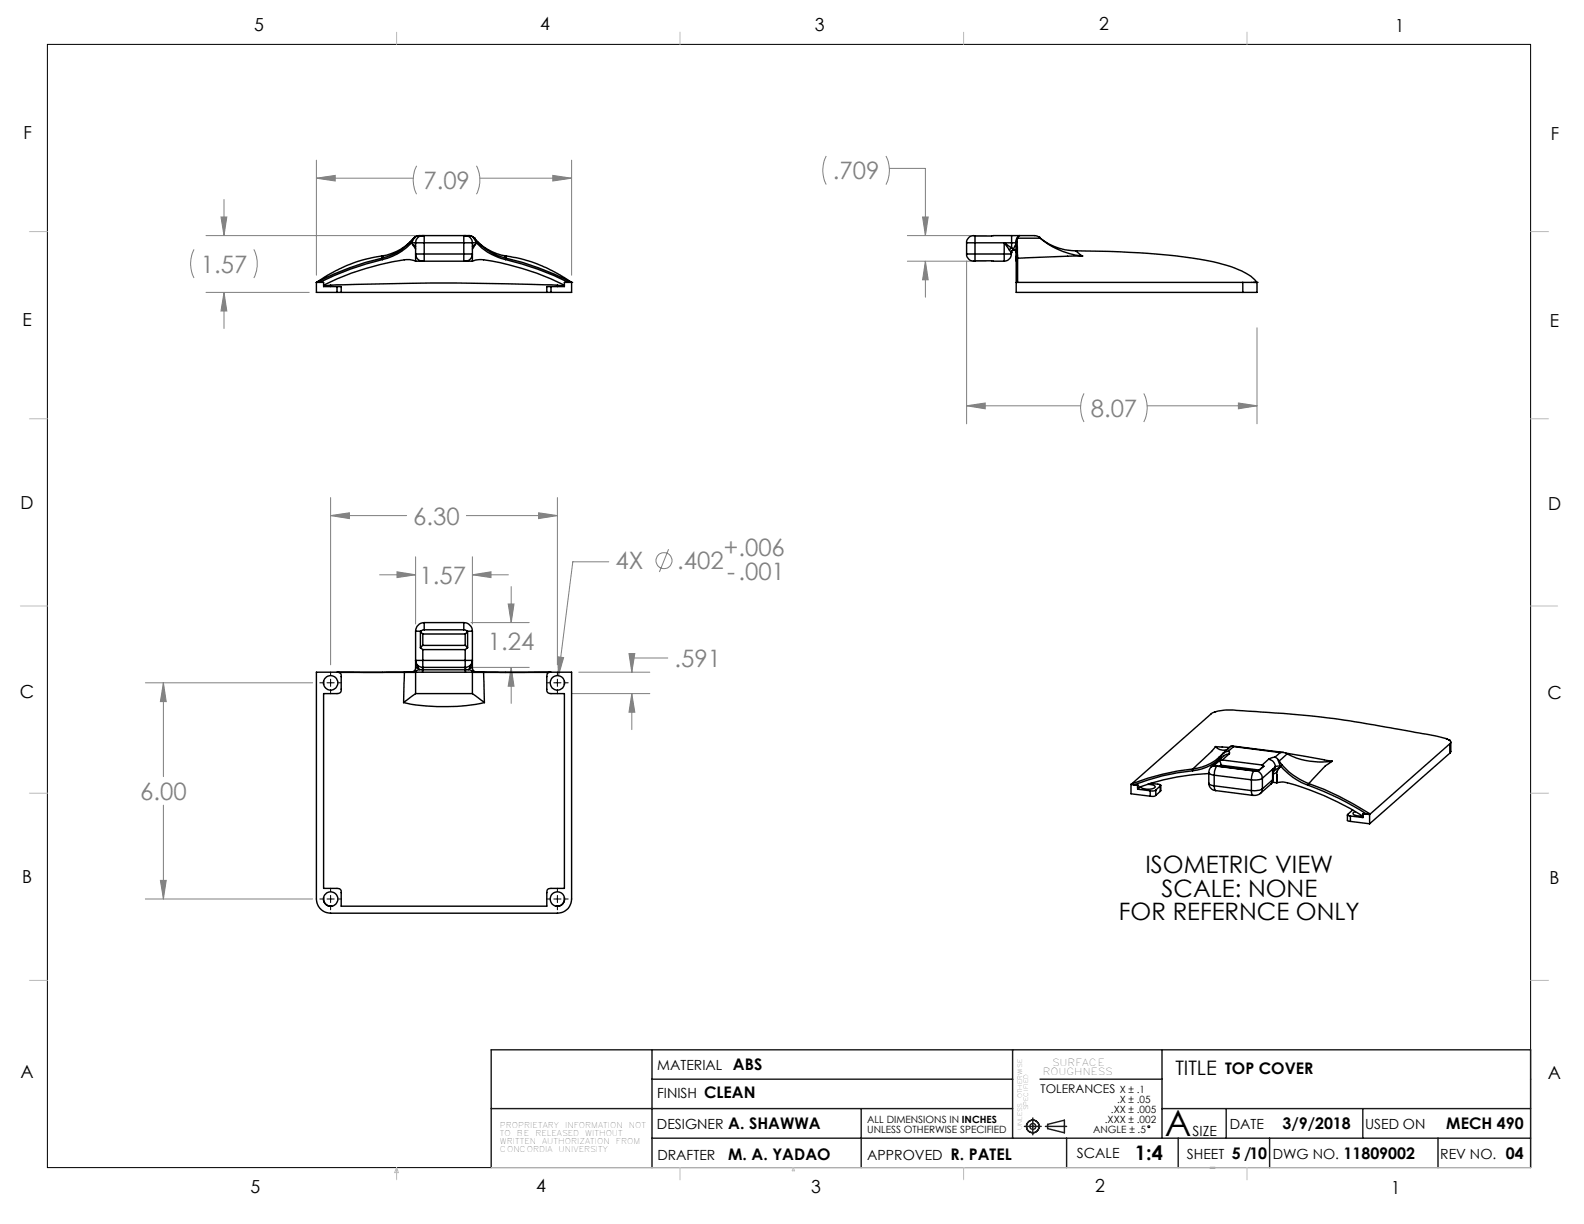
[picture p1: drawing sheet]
<svg xmlns="http://www.w3.org/2000/svg" width="279mm" height="216mm" viewBox="0 0 279 216" stroke-linecap="round" stroke-linejoin="round" font-family="sans-serif">
<g fill="none" stroke="#808080" stroke-width=".18">
<path d="M39 38.3h1l-.5 3.3zM39.5 35.2v6.4M55.8 31.4l3.3-.5v1zM55.8 28.3v20.2M55.8 31.4h17.1M73.5 29.2a5.5 5.5 0 0 0 0 5.1M84 29.2a5.5 5.5 0 0 1 0 5.1M84.6 31.4h16.2M97.5 30.9l3.3 .5-3.3 .5zM100.8 28.3v20.2M145.7 27.5a5.6 5.6 0 0 0 0 5.1M156.3 27.5a5.6 5.6 0 0 1 0 5.1"/>
<path d="M156.9 29.7h6.3v11.9M162.7 38.3h1l-.5 3.3zM34.2 44a5.6 5.6 0 0 0 0 5M36.3 41.6h37.3M36.3 51.6h18.2M39.5 51.6l.5 3.3h-1zM39.5 51.6v6.3M44.8 44a5.6 5.6 0 0 1 0 5M160.1 41.6h13.9M160.1 46.1h13.9M163.2 46.1l.5 3.3h-1zM163.2 46.1v6.3"/>
<path d="M170.5 46.1v28.7M221.7 57.8v17M170.5 71.6l3.3-.5v1zM170.5 71.6h20.1M191.2 69.4a5.6 5.6 0 0 0 0 5M201.8 69.4a5.6 5.6 0 0 1 0 5M202.4 71.6h19.3M218.4 71.1l3.3 .5-3.3 .5zM58.3 90.9l3.3-.4v1zM58.3 87.8v29.5M58.3 90.9h13.4M73.3 98.2v11.9"/>
<path d="M82.3 90.9h16M83.3 98.2v11.9M95 90.5l3.3 .4-3.3 .6zM98.3 87.8v29.5M107.4 99.1h-6.4l-2.5 20.1M117.9 96.9l-1.6 4M67 101.4h6.3M70 100.9l3.3 .5-3.3 .5zM83.1 109.8h10.2M83.3 101.4l3.3-.5v1zM83.3 101.4h6.4M83.3 117.7h10"/>
<path d="M89.6 106.5h1.1l-.5 3.3zM90.2 117.7l.5 3.3h-1.1zM90.2 103.5v6.3M90.2 117.7v6.4M98.4 115.9l1 .1-.9 3.2zM102.1 118.6h12.5M110.9 115.3h1.1l-.6 3.3zM117.8 116.1h-6.4v2.5M25.6 120.4h29.5M28.8 120.4l.5 3.4h-1zM28.8 120.4v16.6M100.8 122.3h13.8"/>
<path d="M111.4 122.3l.6 3.3h-1.1zM111.4 122.3v6.4M25.6 158.6h29.5M28.3 155.3h1l-.5 3.3zM28.8 142v16.6"/>
<circle cx="117.1" cy="98.9" r="1.41"/>
</g>
<g fill="none" stroke="#000" stroke-width=".18">
<path d="M8.4 7.8h261.6v198.2h-261.6zM58.3 118.5v.7M58.3 119.8v1.3M98.3 118.5v.7M98.3 119.8v1.3M56.4 120.4h.6M57.7 120.4h1.2M58.3 121.7v.7M59.6 120.4h.6M96.4 120.4h.6M97.7 120.4h1.3M98.3 121.7v.7"/>
<path d="M99.6 120.4h.6M56.4 158.6h.6M57.7 158.6h1.2M58.3 156.7v.6M58.3 157.9v1.3M58.3 159.8v.7M59.6 158.6h.6M96.4 158.6h.6M97.7 158.6h1.3M98.3 156.7v.6M98.3 157.9v1.3M98.3 159.8v.7"/>
<path d="M99.6 158.6h.6"/>
<circle cx="202.6" cy="198.7" r=".17"/>
</g>
<g fill="none" stroke="#191924" stroke-width=".25">
<path d="M86.6 195.5h92M115 185.2v20.8M115 190.4h63.6M151.9 195.5v10.5M178.6 185.2v15.6M180.7 198.7h3M182.2 197.2v3M183.4 190.4h21.6M184.4 198.7h3.7M184.8 198.3l2.9-.7v2.2l-2.9-.7zM205 185.2v15.6M205 195.5h65"/>
<path d="M216.3 195.5v5.3M240.4 195.5v5.3M86.6 206v-20.8h183.4v20.8M115 200.8h155M188.1 200.8v5.2M207.8 200.8v5.2M213.4 206h.9M223.9 200.8v5.2M253.6 200.8v5.2"/>
<circle cx="182.2" cy="198.7" r="1.11"/>
<circle cx="182.2" cy="198.7" r=".51"/>
</g>
<g fill="none" stroke="#c0c0c0" stroke-width=".18">
<path d="M70 5.7v2.1M119.9 5.7v2.1M170 5.7v2.1M220 5.7v2.1M5.2 40.9h3.2M270 40.9h3.2M5.2 73.9h3.2M270 73.9h3.2M3.6 106.9h4.8M270 106.9h4.7M5.2 139.9h3.2M270 139.9h3.2"/>
<path d="M5.2 172.9h3.2M270 172.9h3.2M70 206v2.1M70 206l.3 .8h-.7zM86.6 206h183.4M119.9 206v2.1M139.9 206l.3 .5h-.5zM170 206v2.1M220 206v2.1"/>
</g>
<path d="M58.3 90.9l3.3-.4v1zM95 90.5l3.3 .4-3.3 .6zM28.8 120.4l.5 3.4h-1zM28.3 155.3h1l-.5 3.3zM70 100.9l3.3 .5-3.3 .5zM83.3 101.4l3.3-.5v1zM89.6 106.5h1.1l-.5 3.3zM90.2 117.7l.5 3.3h-1.1zM110.9 115.3h1.1l-.6 3.3zM111.4 122.3l.6 3.3h-1.1zM98.4 115.9l.1 3.3 .9-3.2zM39 38.3h1l-.5 3.3zM39.5 51.6l.5 3.3h-1zM55.8 31.4l3.3-.5v1zM97.5 30.9l3.3 .5-3.3 .5zM170.5 71.6l3.3-.5v1zM218.4 71.1l3.3 .5-3.3 .5zM162.7 38.3h1l-.5 3.3zM163.2 46.1l.5 3.3h-1z" fill="#808080"/>
<g fill="none" stroke="#000" stroke-width=".25">
<path d="M55.8 49.8h.1M55.8 49.8v1.8h3.6M55.8 49.8h1.3v.8h2.3M57.1 50.3l.4 .1 .8-.1M58.3 50.3h.6a511.5 511.5 0 0 1 37.2-.1l2.2 .1M58.3 50.3v.3M59.4 51.6h.8M59.4 50.6h.8v1M59.4 50.6v1M60.2 51.6h36.2M67.4 45.5l.1 .3M67.4 45.5a46.6 46.6 0 0 0-11.5 4.3h-.1"/>
<path d="M67.5 45.8a50.3 50.3 0 0 0-11.1 4M67.6 45.1a26.6 26.6 0 0 0-11.8 4.7M72.4 42.7a9.8 9.8 0 0 1-5 2.8M72.4 42.7l.2 .2M72.6 42.9a10.1 10.1 0 0 1-5.1 2.9M72.6 42.9l.2 .2M72.6 42.8h.7M72.6 42.8v.1M72.8 43.1l.5 .8M72.8 43.1l.5 .4M73 42a8.9 8.9 0 0 1-5.7 3.2h.3l-.2 .3M73 42h.1"/>
<path d="M73 42l-.6 .7M73.2 41.8l-.6 1M73.2 41.8l-.2 .2M73.3 44.8h1.5v1.3a1.29 1.29 0 0 1-1.5-1.3zM73.3 42.8a1.24 1.24 0 0 1 1.5-1.2v1.2M73.3 42.8h1.5M73.3 46.1l-1.3-.3a44.9 44.9 0 0 0-14.9 4.5M73.3 42.8v3.3M73.3 46.1h10M73.9 41.6l-.7 .2M73.9 41.6h.7M73.9 41.6h-.4l-.5 .4"/>
<path d="M74.2 46l.4 .1M74.6 41.6h-.4M74.6 41.6h7.5M74.8 44.8h7M74.8 42.8h7M74.8 42.8v2M81.8 44.8h1.5a1.21 1.21 0 0 1-1.5 1.2zM81.8 42.8h1.5M81.8 42.8v-1.2a1.29 1.29 0 0 1 1.5 1.2M81.8 42.8v2M82.1 41.6h.6M82.1 41.6h.4"/>
<path d="M82.5 46l-.4 .1M82.7 41.6l.7 .2M82.7 41.6h.4l.6 .4M83.3 42.8h.7M83.3 46.1l1.3-.3a41.3 41.3 0 0 1 15 4.5M83.3 42.8v3.3M83.4 41.8l.6 1M83.4 41.8l.3 .2M83.7 42h.1M83.7 42a9.1 9.1 0 0 0 5.6 3.2M83.7 42l.5 .7M83.8 43.1l-.5 .8"/>
<path d="M83.8 43.1l-.5 .4M84 42.8l.1 .1M84.1 42.9a10.2 10.2 0 0 0 5.1 2.9M84.1 42.9l-.3 .2M84.2 42.7l-.1 .2M84.2 42.7a10.1 10.1 0 0 0 5.1 2.8M89 45.1a26 26 0 0 1 10.7 4l1.1 .7M89.2 45.8a50.3 50.3 0 0 1 11.1 4M89.2 45.2h.1M89.3 45.5l-.1 .3M89.3 45.5a46.6 46.6 0 0 1 11.4 4.3h.1M89.3 45.2h-.3l.3 .3"/>
<path d="M96.4 51.6h.8M97.2 50.6h-.8v1M97.2 50.6v1M98.3 50.3v.3M99.6 50.3l-.3 .1-1-.1M100.8 49.8h.1M100.8 49.8v1.8h-3.6M100.8 49.8h-1.2v.8h-2.4M170.5 44.8h1.5M170.5 44.8a1.16 1.16 0 0 0 1.5 1.2M170.5 42.8h1.5M170.5 42.8v2"/>
<path d="M172 41.6v1.2M172 44.8v1.2M172 46l5.1 .1M172 41.6a1.22 1.22 0 0 0-1.5 1.2M172 44.8h5.1M172 42.8h6.4M172 42.8v2M177.1 42.8l1.3 .9M177.1 44.8v1.3M177.1 44.8h1.3M177.1 42.8l.9 1.3M177.1 42.8v2"/>
<path d="M178 44.1l.4 .5M178.4 44.8a1.26 1.26 0 0 1-1.3 1.3M178.4 44.6h.1M178.4 44.6v.2M178.4 41.6v1.2M178.4 41.6h1.5M178.4 42.8h.8M178.4 43.7l.4 .3M178.4 42.8v.9M178.4 43.7l-.4 .4M178.4 41.6h-6.4M178.8 44v.1"/>
<path d="M178.8 44.1l.4 .4M178.8 44.1h.1M178.8 44.1l-.4 .2v.3M179.2 42.9v2.9M179.2 42.8v.1M179.2 43.1l-.4 .9M179.2 45.8v4M179.2 49.8v1.8h40M179.2 49.8h40M179.2 45.2v.9M179.4 42.7l.1 2.8M179.4 42.7l-.2 .2"/>
<path d="M179.5 45.5l-.3 .3M179.5 45.5v4.3M179.5 42h4M179.5 42l-.1 .7M179.6 41.8l-.1 .2M179.6 41.8l-.4 .5v.5M179.9 41.6l-.3 .2M179.9 41.6h2.6l.8 .3M183.3 41.9a10.2 10.2 0 0 0 6.4 2.3M183.3 41.9h.1M183.3 41.9l.2 .1M183.5 42a13.5 13.5 0 0 0 7.5 3.2"/>
<path d="M189.7 44.2a121.7 121.7 0 0 1 25.2 2.2 14.5 14.5 0 0 1 6.4 3l.4 .4M189.7 44.2l1.3 1M189.7 44.2h.1M191 45.2l-11.5 .3M219.2 49.8h2.3M219.2 49.8v1.8M221.2 49.8h.1M221.5 49.8h.2M221.5 49.8h.1M221.7 49.8v1.8h-2.5M221.7 49.8h.1M55.8 118.6h3.6l.6 .1 .2 .3v2.9l-.2 .3-.6 .1h-2.3v34.4h2.3l.6 .2 .2 .2v2.7h36.2v-2.4l.2-.5 .6-.2h2.4v-34.4h-2.4l-.6-.1-.2-.3v-2.6l.1-.4 .4-.3h3.9v40a2.46 2.46 0 0 1-2.5 2.5h-40a2.51 2.51 0 0 1-2.5-2.5z"/>
<path d="M59.8 118.6h11.5M71.3 118.6l-.1 5.3M71.3 118.6h2M72.6 118.5l-13.1 .1M72.6 118.5h.2M72.8 118.5l.5 .1M73.3 118.6h.1M73.3 111.3h1M73.3 116.5a1.26 1.26 0 0 0 1.3 1.2M73.3 116.5h1.3M73.3 116.5l.1 .6 .3 .7M73.3 117.8h.4"/>
<path d="M73.3 117.8a.71 .71 0 0 1-.7 .7M73.3 118.6h10M73.3 111.3v6.5M73.3 118.6v3.7M73.7 117.8l.3 .3M73.7 117.4v.4M74 118.1l-1.2 .4M74 118.1h.5M74.2 111.4l.4 .4M74.2 114.3l.4 .3M74.2 111.4v2.9M74.3 111.3l-.1 .1"/>
<path d="M74.5 118.1h7.6M74.5 118.1v.5M74.5 117.7v.4M74.6 116.5v1.2M74.6 113.8l-.4 .5M74.6 117.7v.4M74.6 111.8h7.5M74.6 117.7h7.5M74.6 116.5h7.5M74.6 114.6h7.5M74.6 111.8v2M74.6 114.6v1.9"/>
<path d="M74.6 113.8h7.5M74.8 111.1l-.5 .2M74.8 109.8a1.57 1.57 0 0 0-1.5 1.5M74.8 109.8v1.3M74.8 111.1h7M74.8 109.8h7M81.8 111.1l.6 .2M81.8 109.8a1.57 1.57 0 0 1 1.5 1.5M81.8 109.8v1.3M82.1 116.5h1.2M82.1 116.5v1.2M82.1 113.8l.4 .5"/>
<path d="M82.1 117.7v.4M82.1 111.8v2M82.1 114.6v1.9M82.1 118.1v.5M82.4 111.3h.9M82.4 111.3l.1 .1M82.5 111.4l-.4 .4M82.5 114.3l-.4 .3M82.5 111.4v2.9M82.6 118.1h-.5M82.6 118.1l1.2 .4M82.9 117.4v.4"/>
<path d="M82.9 117.8l-.3 .3M82.9 117.8h.4M83.3 118.6h2M83.3 118.6h.1M83.3 116.5a1.26 1.26 0 0 1-1.2 1.2M83.3 116.5v.6l-.4 .7M83.3 117.8a.71 .71 0 0 0 .7 .7M83.3 111.3v6.5M83.3 118.6v3.7M83.8 118.5l-.5 .1M83.8 118.5h.3M84 118.5h.1"/>
<path d="M84.1 118.5l13 .1M85.3 118.6l.1 5.3M85.3 118.6h11.6M57.1 120.2v.5M71.2 123.9a35.3 35.3 0 0 0 14.2 0M73.3 122.3l-2.1 1.6M73.3 122.3h10M83.3 122.3l2.1 1.6M99.6 120.2v.5M199.5 138.4v1.6l3.4 .4M199.5 138.4l1.2 .1M199.6 138.3l.4 .1"/>
<path d="M199.6 138.3l-.1 .1M200 138.4l.7 .1M200.7 138.5h.1M200.7 138.5v.7M200.7 139.2l2.2 .3M201.1 138.8l-.4 .4M202.4 138.4h.1a1.12 1.12 0 0 1 1.3 .5 2.51 2.51 0 0 1-2.5 0l-.1-.1M202.9 139.5v.9M203 138.2l1.5 .2 .3 .1-.2 .1M203.9 139.3l-.4 .2h-.6M203.9 139.3v1M204.6 138.6l-.7 .7"/>
<path d="M204.6 138.6v1M204.6 139.6l-.7 .7M204.8 138.5v1l-.2 .1M210.4 136a38.2 38.2 0 0 0-10.4 2.4M210.4 135.6a39.8 39.8 0 0 0-10.7 2.7h-.1M210.4 135.6v.4M213.2 138.1a1.33 1.33 0 0 0 1.3 1.4M213.2 136.5a40.1 40.1 0 0 0-12.5 2.5M213.2 136.3l.3 .3 .7 .1M213.2 138.1l.3 .3 .7 .2M213.2 136.3v1.8M213.6 135.3l-.3 .5-.1 .5"/>
<path d="M214.2 135l.4 .1M214.2 138.6v.6l.3 .3M214.2 135l-.6 .3M214.2 135l7.6 1M214.2 136.7l6.5 .8M214.2 138.6l6.5 .9M214.2 136.7v1.9M214.3 125.6l1.1-.3a53.6 53.6 0 0 1 8.2 .4 205.9 205.9 0 0 1 26.8 3.6l4.7 1M214.3 125.6l-.7 .3-14 12.4M214.4 131.7l2.5 .1M214.4 131.7a14.8 14.8 0 0 1-3.2 3.2l-.8 .7M214.4 131.7a1.92 1.92 0 0 0 2.2 .5"/>
<path d="M214.5 139.5l6.5 .8M214.6 135.1l-.4 .9v.7M214.6 135.1l6.6 .9M215.1 133.5l.1 .3M215.1 133.5a8.1 8.1 0 0 1-4.7 2.1M215.1 134.2l.3 .8M215.1 134.2l-.9 .8M215.2 133.8a8.2 8.2 0 0 1-4.8 2.2M215.2 133.8h.1M215.2 133.8v.1M215.4 135v.2M215.4 135l6.7 .8"/>
<path d="M215.4 135l-.3 .2M215.6 134.1l-.5 .1M215.6 134.1l7 .8M215.9 132.8l-.7 1M215.9 132.8l-.8 .7M216.7 132.5l.2 .3-.2 .2M216.7 132.5l-.8 .3M216.7 133l-.4 .1-.4 .2-2.3 2M216.7 133l-1.1 1.1M217.3 131.6l9.1 1.1M217.6 131.7l8.2 1.1M217.6 131.7l-.3-.1-.2 .1-1.4 1.2"/>
<path d="M217.6 131.7l-.9 .8M220.7 139.5l.1 .5 .2 .3M220.7 137.5v2M221.2 136l-.3 .4-.2 1.1M221.2 136h.6M221.8 136a1.37 1.37 0 0 1 .9 1.3M222.3 139.9l-.6 .4h-.7M222.6 134.9l.3 .2M222.7 137.3a2.98 2.98 0 0 1-2 .2M222.7 139.1a3.3 3.3 0 0 1-2 .4M222.7 139.1l-.2 .6-.2 .2M222.7 137.3v1.8"/>
<path d="M222.9 135.1l-1 .9M222.9 135.1l-1.1 .9M223.8 133.9a1.33 1.33 0 0 1 1.1 1.4M223.8 133.9l-1.2 1M224.2 138.3l-1.9 1.6M224.4 138l.8 .1M224.5 137.5l-.1 .5-.2 .3M224.5 135.7l.1 .3v.1M224.5 135.7l.1 .4M224.5 135.7l-1.8 1.6M224.5 137.5l-1.8 1.6M224.5 135.7v1.8"/>
<path d="M224.6 137.4l-.2 .6-.2 .3M224.6 137.4l-.1 .1M224.6 136.1v1.3M224.9 133.6l-1.1 .3M224.9 133.6l.5 .3M224.9 135.3v.3l-.3 .5M224.9 135.3l-.4 .4M225.2 136.7v1.3M225.2 136.2l-.6 .3M225.2 136.7v1.4M225.2 138l1.2-.1a45 45 0 0 1 14 6.1M225.2 138v.1"/>
<path d="M225.4 133.9l.5 1.2M225.4 133.9l.2 .3M225.6 134.2l.6 .7M225.7 135.4l-.2 .3a.87 .87 0 0 0-.3 1M225.7 135.4l-1.1 .7M225.8 132.8l-.9 .8M225.8 132.8l.5-.1 .7 .3M225.9 135.1l-1 .2M225.9 135.1h.1M225.9 135.1a11 11 0 0 0 4.8 3.4M225.9 135.1l-.2 .3M226.2 134.9a11.6 11.6 0 0 0 4.7 3.3"/>
<path d="M226.2 134.9l-.3 .2M226.8 132.9l8.2 1.4M227 133l-1.4 1.2M227 133a13 13 0 0 0 8 1.3M230.7 138.5a50.6 50.6 0 0 1 10.4 5.1M230.9 138.2a46.3 46.3 0 0 1 10.8 5.4M230.9 138.2l-.2 .3M235 134.3l-1.2 .8-2.9 3.1M255.1 130.3l.5 .2M255.6 130.5h.1M255.6 130.5l.3 .3v.3l-.2 .1M255.7 131.2l-14 12.4"/>
<path d="M255.7 131.2v1.7M255.7 132.9l-14.1 12.4M255.9 130.9v1.7l-.2 .3M57.1 158.3a1.3 1.3 0 0 0 1.2 1.5M58.3 159.8h.3M98.1 159.8h.2M99.6 158.3a1.3 1.3 0 0 1-1.3 1.5M203.9 140.3l-.4 .2-.6-.1M237.7 143.8v.9l.5 .2M238.2 144.9l3.4 .4M238.2 143.9v1M238.6 142.9l-.9 .8 .5 .2"/>
<path d="M239.1 143.2l-.4 .1v.2a1.78 1.78 0 0 0 1.6 .4M240.4 143.5l.7 .1M240.4 143.5h.1M240.4 143.5l1.2 .2M240.4 143.5v.7l-2.2-.3M241.6 143.7v1.6M241.7 143.6h-.6M241.7 143.6l-.1 .1"/>
<circle cx="58.3" cy="120.5" r="1.28"/>
<circle cx="98.3" cy="120.5" r="1.28"/>
<circle cx="58.3" cy="158.6" r="1.27"/>
<circle cx="98.3" cy="158.6" r="1.27"/>
</g>
<text font-size="6.3" x="205.5" y="200.4">A</text>
<g font-size="4.2" fill="#808080">
<text x="74.7" y="33.3">7.09</text>
<text x="146.9" y="31.6">.709</text>
<text x="35.4" y="48.1">1.57</text>
<text x="192.4" y="73.5">8.07</text>
<text x="72.9" y="92.5">6.30</text>
<text x="108.6" y="100.4">4X</text>
<text x="119.5" y="100.4">.402</text>
<text x="127.7" y="98.2">+.006</text>
<text x="74" y="103">1.57</text>
<text x="128.3" y="102.3">-.001</text>
<text x="86.1" y="114.7">1.24</text>
<text x="119" y="117.6">.591</text>
<text x="24.7" y="141.1">6.00</text>
</g>
<g font-size="4.2">
<text x="202.1" y="154">ISOMETRIC VIEW</text>
<text x="204.9" y="158.1">SCALE: NONE</text>
<text x="197.4" y="162.3">FOR REFERNCE ONLY</text>
</g>
<g font-size="3.5">
<text x="207.3" y="189.5">TITLE</text>
<text x="200.2" y="204.7">1:4</text>
</g>
<g font-size="3.2">
<text x="44.8" y="5.4">5</text>
<text x="95.3" y="5.3">4</text>
<text x="143.7" y="5.4">3</text>
<text x="193.9" y="5.4">2</text>
<text x="246.1" y="5.7">1</text>
<text x="4.1" y="24.5">F</text>
<text x="273.5" y="24.7">F</text>
<text x="4" y="57.5">E</text>
<text x="273.4" y="57.6">E</text>
<text x="3.6" y="89.8">D</text>
<text x="273.1" y="90">D</text>
<text x="3.5" y="123.1">C</text>
<text x="272.9" y="123.3">C</text>
<text x="3.9" y="155.7">B</text>
<text x="273.3" y="155.9">B</text>
<text x="3.6" y="190.2">A</text>
<text x="273" y="190.3">A</text>
<text x="44.2" y="210.4">5</text>
<text x="94.6" y="210.3">4</text>
<text x="143.1" y="210.4">3</text>
<text x="193.2" y="210.3">2</text>
<text x="245.4" y="210.6">1</text>
</g>
<g font-size="2.8">
<text x="129.3" y="188.7">ABS</text>
<text x="216.1" y="189.5">TOP COVER</text>
<text x="124.2" y="193.6">CLEAN</text>
<text x="128.5" y="199.2">A. SHAWWA</text>
<text x="226.2" y="199.2">3/9/2018</text>
<text x="255.1" y="199.2">MECH 490</text>
<text x="128.5" y="204.5">M. A. YADAO</text>
<text x="167.7" y="204.5">R. PATEL</text>
<text x="217.3" y="204.4">5 /10</text>
<text x="237" y="204.4">11809002</text>
<text x="265.6" y="204.4">04</text>
</g>
<g font-size="2.5">
<text x="115.9" y="188.7">MATERIAL</text>
<text x="115.9" y="193.6">FINISH</text>
<text x="115.9" y="199.2">DESIGNER</text>
<text x="210.4" y="200.4">SIZE</text>
<text x="216.9" y="199.2">DATE</text>
<text x="240.8" y="199.2">USED ON</text>
<text x="115.9" y="204.5">DRAFTER</text>
<text x="153" y="204.5">APPROVED</text>
<text x="189.9" y="204.3">SCALE</text>
<text x="209.4" y="204.4">SHEET</text>
<text x="224.5" y="204.4">DWG NO.</text>
<text x="254" y="204.4">REV NO.</text>
</g>
<text font-size="2.1" x="183.6" y="192.8">TOLERANCES</text>
<g font-size="1.8">
<text x="196" y="196.4">.XX ± .005</text>
<text x="197" y="194.6">.X ± .05</text>
<text x="197.5" y="192.8">X ± .1</text>
<text x="153" y="198">ALL DIMENSIONS IN INCHES</text>
<text x="153" y="199.8">UNLESS OTHERWISE SPECIFIED</text>
<text x="192.8" y="199.9">ANGLE ± .5</text>
<text x="194.9" y="198.1">.XXX ± .002</text>
</g>
<g font-size="1.7">
<text x="183.9" y="189.6">ROUGHNESS</text>
<text x="185.6" y="187.9">SURFACE</text>
</g>
<g font-size="1.4">
<text x="88.2" y="199">PROPRIETARY</text>
<text x="88.2" y="200.4">TO</text>
<text x="88.2" y="201.8">WRITTEN</text>
<text x="88.2" y="203.2">CONCORDIA</text>
<text x="91.2" y="200.4">BE</text>
<text x="94.4" y="200.4">RELEASED</text>
<text x="95.6" y="201.8">AUTHORIZATION</text>
<text x="98.5" y="203.2">UNIVERSITY</text>
<text x="99.7" y="199">INFORMATION</text>
<text x="103.2" y="200.4">WITHOUT</text>
<text x="108.6" y="201.8">FROM</text>
<text x="110.9" y="199">NOT</text>
</g>
<g font-size="1.1">
<text x="180.3" y="193.7" transform="rotate(-90 180.3 193.7)">OTHERWISE</text>
<text x="181.4" y="195.8" transform="rotate(-90 181.4 195.8)">SPECIFIED</text>
<text x="180.3" y="199.3" transform="rotate(-90 180.3 199.3)">UNLESS</text>
</g>
</svg>
